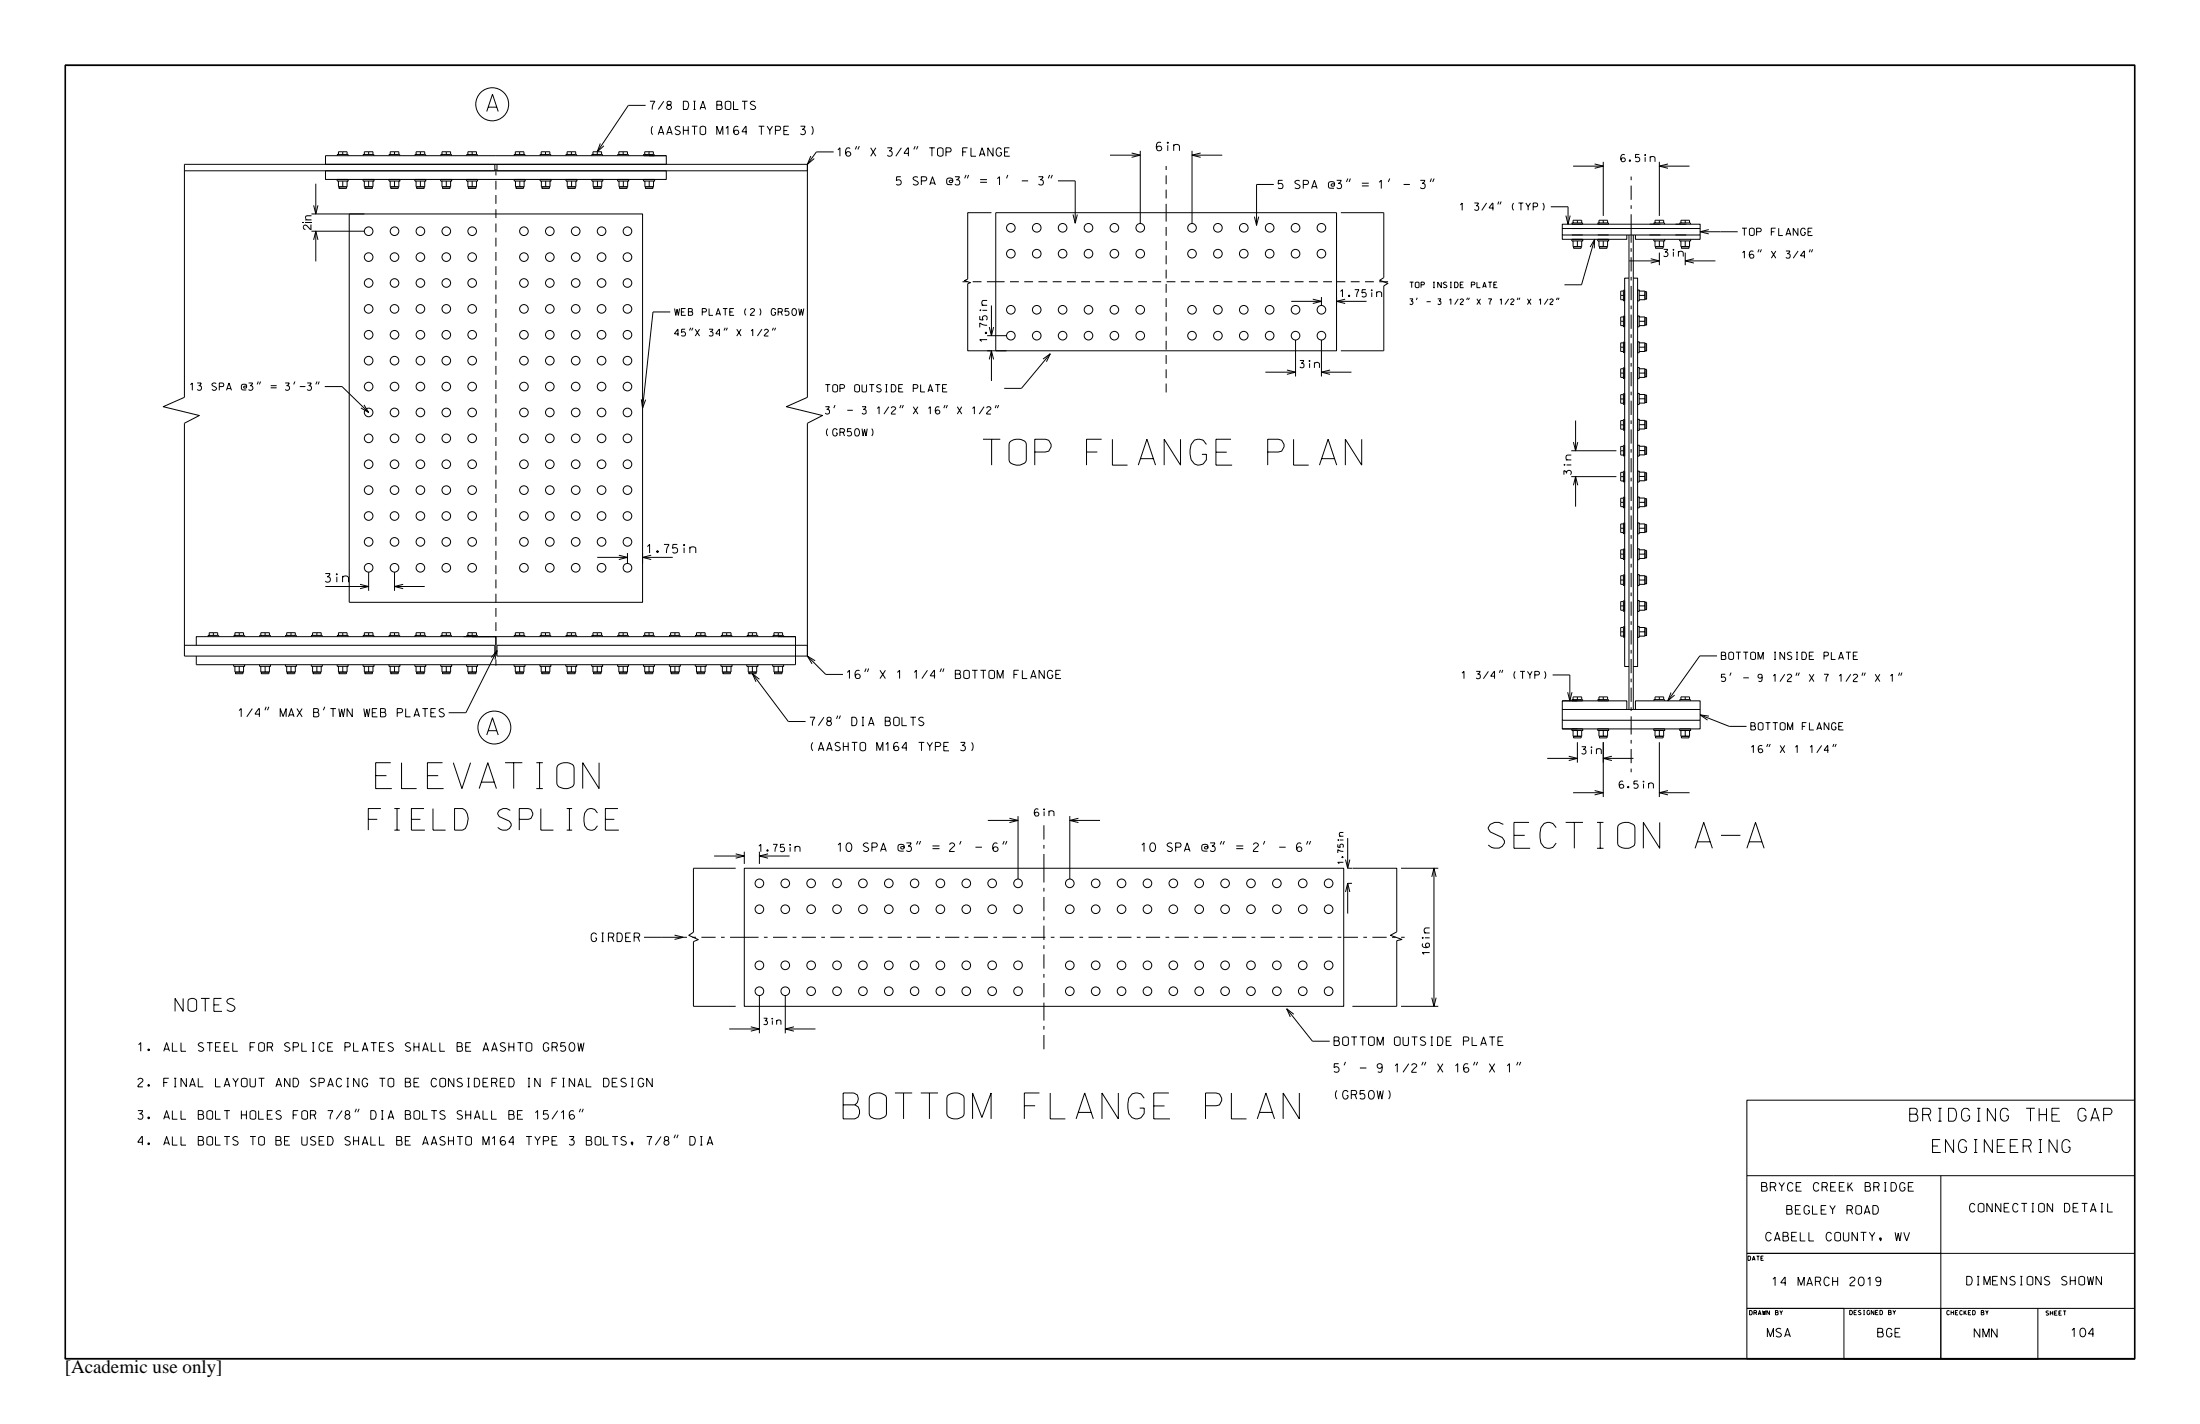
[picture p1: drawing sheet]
<svg xmlns="http://www.w3.org/2000/svg" width="432mm" height="279mm" viewBox="0 0 432 279" stroke-linecap="round" stroke-linejoin="round" font-family="sans-serif">
<path d="M12.8 266.3v.3h406.2v-253.8h-406.2v253.8" fill="none" stroke="#000" stroke-width=".25"/>
<g fill="none" stroke="#000" stroke-width=".2">
<path d="M12.8 12.7h406.2v254h-406.2zM36.2 33.5h122.3M62 36.1v5.9M63.9 30.6h66.9v1.6h-66.9zM63.9 33.5v1.7h66.9v-1.7M66.4 29.8h1.7v.5h-1.7zM66.4 30.3h-.2v.3M66.4 35.5h1.7M66.5 36.7h1.5v.3h-1.5zM67.3 35.5v1.2h.8v-1.2h.2v-.3h-2.1v.3h.2v1.2h.9M67.3 29.8v.5M68.1 30.3h.2v.3"/>
<path d="M71.5 29.8h1.7v.5h-1.7zM71.5 30.3h-.2v.3M71.5 35.5h1.7M71.6 36.7h1.5v.3h-1.5zM72.4 35.5v1.2h.8v-1.2h.2v-.3h-2.1v.3h.2v1.2h.9M72.4 29.8v.5M73.2 30.3h.2v.3M76.6 29.8h1.7v.5h-1.7zM76.6 30.3h-.2v.3M76.6 35.5h1.7M76.7 36.7h1.5v.3h-1.5zM77.4 35.5v1.2h.9v-1.2h.2v-.3h-2.2v.3h.3v1.2h.8"/>
<path d="M77.4 29.8v.5M78.3 30.3h.2v.3M81.7 29.8h1.7v.5h-1.7zM81.7 30.3h-.2v.3M81.7 35.5h1.7M81.8 36.7h1.5v.3h-1.5zM82.5 35.5v1.2h.9v-1.2h.2v-.3h-2.2v.3h.3v1.2h.8M82.5 29.8v.5M83.4 30.3h.1v.3M86.7 29.8h1.7v.5h-1.7zM86.7 30.3h-.2v.3M86.7 35.5h1.7"/>
<path d="M86.9 36.7h1.4v.3h-1.4zM87.6 35.5v1.2h.8v-1.2h.3v-.3h-2.2v.3h.2v1.2h.9M87.6 29.8v.5M88.4 30.3h.2v.3M91.8 29.8h1.7v.5h-1.7zM91.8 30.3h-.2v.3M91.8 35.5h1.7M91.9 36.7h1.5v.3h-1.5zM92.7 35.5v1.2h.8v-1.2h.2v-.3h-2.1v.3h.2v1.2h.9M92.7 29.8v.5M93.5 30.3h.2v.3M97.1 32.2v1.3"/>
<path d="M97.5 32.2v1.3M101.1 29.8h1.7v.5h-1.7zM101.1 30.3h-.2v.3M101.2 35.5h1.7M101.3 36.7h1.5v.3h-1.5zM102 29.8v.5M102 35.5v1.2h.9v-1.2h.2v-.3h-2.2v.3h.3v1.2h.8M102.8 30.3h.2v.3M106.2 29.8h1.7v.5h-1.7zM106.2 30.3h-.2v.3M106.3 35.5h1.7M106.4 36.7h1.4v.3h-1.4z"/>
<path d="M107.1 29.8v.5M107.1 35.5v1.2h.8v-1.2h.3v-.3h-2.2v.3h.3v1.2h.8M107.9 30.3h.2v.3M111.3 29.8h1.7v.5h-1.7zM111.3 30.3h-.2v.3M111.3 35.5h1.7M111.4 36.7h1.5v.3h-1.5zM112.1 29.8v.5M112.2 35.5v1.2h.8v-1.2h.2v-.3h-2.1v.3h.2v1.2h.9M113 30.3h.2v.3M116.4 29.8h1.7v.5h-1.7zM116.4 30.3h-.2v.3"/>
<path d="M116.4 35.5h1.7M116.5 36.7h1.5v.3h-1.5zM117.3 35.5v1.2h.8v-1.2h.2v-.3h-2.1v.3h.2v1.2h.9M117.8 28.2l-.6 1.6 1.3-1.2M118.1 30.3h.2v.3M121.5 29.8h1.7v.5h-1.7zM121.5 30.3h-.3v.3M121.5 35.5h1.7M121.6 36.7h1.5v.3h-1.5zM122.3 29.8v.5M122.3 35.5v1.2h.9v-1.2h.2v-.3h-2.2v.3h.3v1.2h.8M123.2 30.3h.1v.3"/>
<path d="M126.5 29.8h1.7v.5h-1.7zM126.5 30.3h-.2v.3M126.6 35.5h1.7M126.7 36.7h1.5v.3h-1.5zM126.7 20.7h-3.4l-6.1 9.1v.5M127.4 29.8v.5M127.4 35.5v1.2h.9v-1.2h.2v-.3h-2.2v.3h.3v1.2h.8M128.2 30.3h.2v.3M158.5 32.2h-122.3v45.8l-4.2 1.8 7.1 1.7-2.9 1.5v45.7h60.9v-2.1h-60.9M158.5 32.2v45.8l-4.2 1.8 7.1 1.7-2.9 1.5v45.7M159.1 30.6l-.6 1.6 1.3-1.1M163.6 29.8h-3.4l-1.7 2.4"/>
<path d="M168.1 28.7l-.2 .6M168.7 28.7l-.3 .6M179.6 28.7l-.2 .6M180.2 28.7l-.3 .6M189.6 34.3l-.3 .7M190.1 34.3l-.2 .7M197.8 34.3l-.2 .7M206 34.3l-.3 .7M206.6 34.3l-.3 .7M207.6 35.5h3.4v8.3M217.9 30.4h5.9M222.1 30l1.7 .4-1.7 .5"/>
<path d="M223.8 29.6v14.3M234 30.4h5.9M234 29.6v14.3M235.7 30l-1.7 .4 1.7 .5M250 36.2h-3.4v8M264.5 35l-.2 .7M265 35l-.2 .7M272.8 35l-.3 .7M281 35l-.3 .7M281.5 35l-.3 .7M294.2 39.5l-.2 .6M294.6 39.5l-.2 .6"/>
<path d="M308.8 32.6h5.9M313 32.2l1.7 .4-1.7 .4M314.7 31.7v10.7M325.7 32.6h5.9M325.7 31.7v10.7M327.4 32.2l-1.7 .4 1.7 .4M61.1 42h10.4M61.1 45.4h10.4M61.6 40.3l.4 1.7 .4-1.7M61.6 47.1l.4-1.7 .4 1.7M62 45.4v5.9M68.5 42h57.6v76.2h-57.6z"/>
<path d="M194.6 41.7h-4.7v13.1l-.6 .3 1.2 .4-.6 .2v13.1h4.7v6M194.6 59.9v6M195.4 41.7h66.9v27.1h-66.9zM210.6 42.1l.4 1.7 .5-1.7M246.2 42.5l.4 1.7 .5-1.7M253.4 59.1h6M257.7 58.7l1.7 .4-1.7 .4M259.4 58.3v1.6M262.3 58.3v1.6M262.3 59.1h5.9M263.2 41.7h8.4v12.8l-.8 .5 1.6 .6-.8 .5v12.7h-8.4M264 58.7l-1.7 .4 1.7 .4"/>
<path d="M278.2 58.4l-.2 .4M288 58.4l-.1 .4M288.4 58.4l-.2 .4M298 58.4l-.2 .4M298.3 58.4l-.2 .4M304.4 40.6h3.4v3.4M305.7 58.4l-.2 .4M306 58.4l-.2 .4M306.6 44.8v-.8h27.1v.8M306.6 46.1v.9h12.7v-.9M307.3 42.3l.5 1.7 .4-1.7M308.5 46.1h2.2"/>
<path d="M308.5 44.8h2.1M308.8 43.2h1.6v.5h-1.6zM308.8 43.7h-.3v.3h2.1v-.3h-.2M308.8 47.3h1.6M308.9 48.4h1.4v.3h-1.4zM309.6 47.3v1.1h.8v-1.1h.3v-.3h-2.2v.3h.3v1.1h.8M309.6 43.2v.5M312.1 48.5l.9-1.5-.1 1.7M313 47l-2.6 8.9h-3.3M313.6 46.1h2.1M313.6 44.8h2.1M313.8 43.2h1.7v.5h-1.7z"/>
<path d="M313.8 43.7h-.2v.3h2.1v-.3h-.2M313.8 47.3h1.7M313.9 48.4h1.5v.3h-1.5zM314.7 47.3v1.1h.8v-1.1h.2v-.3h-2.1v.3h.2v1.1h.9M314.7 43.2v.5M318.1 57.1h.5v1.7h-.5zM318.1 58h.5M318.6 57.1v-.2h.3v2.1h-.3v-.2M319.7 46.1h.9v93.1h-.9M319.7 54.6h-.8v76.2h.8M319.7 46.1h-13.1v-1.3h27.1v1.3h-13.1M319.7 46.1v93.1"/>
<path d="M319.8 51.2h5.9M320.6 54.6h.8v76.2h-.8M321 46.1v.9h12.7v-.9M321.7 58h1.2v-.9h-1.2v-.2h-.3v2.2h.3v-.3h1.2v-.8M321.7 57.1v1.7M322.9 57.2h.3v1.5h-.3zM323.7 46.1h2.2M323.8 44h2.1M324 50.8l1.7 .4-1.7 .4M324.6 47v.3h.2v1.1h.9M324.8 43.2h1.7v.5h-1.7zM324.8 43.7h-.2v.3"/>
<path d="M324.8 47.3h1.7M324.9 48.4h1.5v.3h-1.5zM325.7 43.2v.5M325.7 49.6v2.4M326.5 43.7h.2v.3M326.7 47v.3h-.2v1.1h-.8v-1.1M328.8 46.1h2.2M328.9 44h2M329.7 47v.3h.2v1.1h.9M329.9 43.2h1.7v.5h-1.7zM329.9 43.7h-.2v.3M329.9 47.3h1.7"/>
<path d="M330 48.4h1.5v.3h-1.5zM330.8 43.2v.5M330.8 49.6v2.4M330.8 51.2h5.9M331.6 43.7h.2v.3M331.8 47v.3h-.2v1.1h-.8v-1.1M332.5 50.8l-1.7 .4 1.7 .4M333.7 45.5h7.4M335.4 45l-1.7 .5 1.7 .4M345.3 48.9l-.3 .6M345.7 48.9l-.2 .6M355.3 48.9l-.2 .6"/>
<path d="M355.8 48.9l-.3 .6M50.7 74.9l-.2 .5M51.2 74.9l-.3 .5M57.9 74.9l-.3 .5M62.2 74.9l-.2 .5M62.7 74.9l-.3 .5M63.7 75.8h3.4l5.3 5.1M71.4 79.4l1 1.5-1.6-.9M125.9 78.4l.2 1.7 .6-1.7M131.6 61.2h-3.4l-2.1 18.9M135.6 64.3l-.3 .5M136 64.3l-.3 .5"/>
<path d="M142.3 64.3l-.2 .5M142.8 64.3l-.3 .5M151.8 64.3l-.2 .5M152.2 64.3l-.2 .5M163.9 79.5l-.2 .6M176.8 79.5l-.2 .6M177.3 79.5l-.2 .6M185.5 79.5l-.3 .6M185.9 79.5l-.2 .6M193.7 68.8h3.9M193.7 65.9h3.9M194.2 64.2l.4 1.7 .4-1.7"/>
<path d="M194.2 70.5l.4-1.7 .4 1.7M195.5 79.5l-.2 .6M196 79.5l-.2 .6M204.7 70.4l1.4-1-.7 1.6M206.1 69.4l-5.6 6.8h-3.4M248.4 73h5.9M252.6 72.6l1.7 .4-1.7 .4M254.3 66.7v7.2M259.4 66.7v7.2M259.4 73h5.9M261.1 72.6l-1.7 .4 1.7 .4M318.1 77.4h.5v1.7h-.5z"/>
<path d="M318.1 72.4h.5v1.6h-.5zM318.1 67.3h.5v1.7h-.5zM318.1 62.2h.5v1.7h-.5zM318.1 78.3h.5M318.1 73.2h.5M318.1 68.1h.5M318.1 63h.5M318.6 77.4v-.2h.3v2.1h-.3v-.2M318.6 72.4v-.3h.3v2.2h-.3v-.3M318.6 67.3v-.2h.3v2.1h-.3v-.2M318.6 62.2v-.2h.3v2.1h-.3v-.2M321.7 78.2h1.2v-.8h-1.2v-.2h-.3v2.2h.3v-.3h1.2v-.9"/>
<path d="M321.7 73.2h1.2v-.8h-1.2v-.3h-.3v2.2h.3v-.3h1.2v-.8M321.7 68.1h1.2v-.8h-1.2v-.2h-.3v2.1h.3v-.2h1.2v-.9M321.7 63h1.2v-.8h-1.2v-.2h-.3v2.1h.3v-.2h1.2v-.9M321.7 62.2v1.7M321.7 67.3v1.7M321.7 72.4v1.6M321.7 77.4v1.7M322.9 77.5h.3v1.5h-.3zM322.9 72.5h.3v1.4h-.3zM322.9 67.4h.3v1.5h-.3zM322.9 62.3h.3v1.5h-.3zM308.4 93.5h8.9"/>
<path d="M308.4 88.4h8.9M308.8 86.7l.4 1.7 .5-1.7M308.8 95.2l.4-1.7 .5 1.7M309.2 82.5v5.9M309.2 93.5v5.9M318.1 97.8h.5v1.6h-.5zM318.1 92.7h.5v1.7h-.5zM318.1 87.6h.5v1.7h-.5zM318.1 82.5h.5v1.7h-.5zM318.1 98.6h.5M318.1 93.5h.5M318.1 88.4h.5"/>
<path d="M318.1 83.4h.5M318.6 97.8v-.3h.3v2.1h-.3v-.2M318.6 92.7v-.2h.3v2h-.3v-.1M318.6 87.6v-.2h.3v2.1h-.3v-.2M318.6 82.5v-.2h.3v2.1h-.3v-.2M321.7 98.6h1.2v-.9h-1.2v-.2h-.3v2.2h.3v-.3h1.2v-.8M321.7 93.5h1.2v-.9h-1.2v-.2h-.3v2.2h.3v-.3h1.2v-.8M321.7 88.4h1.2v-.8h-1.2v-.3h-.3v2.2h.3v-.2h1.2v-.9M321.7 83.3h1.2v-.8h-1.2v-.2h-.3v2.2h.3v-.3h1.2v-.9M321.7 82.5v1.7M321.7 87.6v1.7M321.7 92.6v1.7"/>
<path d="M321.7 97.7v1.7M322.9 97.8h.3v1.5h-.3zM322.9 92.7h.3v1.5h-.3zM322.9 87.7h.3v1.4h-.3zM322.9 82.6h.3v1.5h-.3zM63.9 115.1h8.5M70.7 114.7l1.7 .4-1.7 .4M72.4 112.3v3.6M77.4 112.3v3.6M77.4 115.1h6M79.1 114.7l-1.7 .4 1.7 .4M117.2 109.4h6"/>
<path d="M121.5 108.9l1.7 .5-1.7 .4M123.2 108.5v2.1M126.1 109.4h5.9M126.1 108.5v2.1M127.8 108.9l-1.7 .5 1.7 .4M318.1 118h.5v1.7h-.5zM318.1 113h.5v1.7h-.5zM318.1 107.9h.5v1.7h-.5zM318.1 102.8h.5v1.7h-.5zM318.1 118.9h.5M318.1 113.8h.5M318.1 108.7h.5"/>
<path d="M318.1 103.6h.5M318.6 118v-.1h.3v2h-.3v-.2M318.6 113v-.2h.3v2.1h-.3v-.2M318.6 107.9v-.2h.3v2.1h-.3v-.2M318.6 102.8v-.2h.3v2.1h-.3v-.2M321.7 118.9h1.2v-.9h-1.2v-.2h-.3v2.2h.3v-.3h1.2v-.8M321.7 113.8h1.2v-.8h-1.2v-.3h-.3v2.2h.3v-.2h1.2v-.9M321.7 108.7h1.2v-.8h-1.2v-.2h-.3v2.1h.3v-.2h1.2v-.9M321.7 103.6h1.2v-.8h-1.2v-.2h-.3v2.1h.3v-.2h1.2v-.9M321.7 102.8v1.7M321.7 107.9v1.7M321.7 113v1.7"/>
<path d="M321.7 118v1.7M322.9 118.1h.3v1.5h-.3zM322.9 113.1h.3v1.4h-.3zM322.9 108h.3v1.5h-.3zM322.9 102.9h.3v1.5h-.3zM38.5 126.6v-1.7h58.8v1.7M41.1 124.1h1.6v.6h-1.6zM41.1 124.7h-.2v.2M41.9 124.1v.6M42.7 124.7h.2v.2M45.9 130.4v.3h.2v1.2h.9M46.1 124.1h1.7v.6h-1.7z"/>
<path d="M46.1 124.7h-.2v.2M46.1 130.7h1.7M46.2 131.9h1.5v.3h-1.5zM47 124.1v.6M47.8 124.7h.2v.2M48 130.4v.3h-.2v1.2h-.8v-1.2M50.9 130.4v.3h.3v1.2h.8M51.2 124.1h1.7v.6h-1.7zM51.2 124.7h-.2v.2M51.2 130.7h1.7M51.3 131.9h1.5v.3h-1.5zM52 124.1v.6"/>
<path d="M52.2 138.7l-.2 .6M52.8 138.7l-.3 .6M52.9 124.7h.2v.2M53.1 130.4v.3h-.2v1.2h-.9v-1.2M56 130.4v.3h.3v1.2h.8M56.3 124.1h1.7v.6h-1.7zM56.3 124.7h-.2v.2M56.3 130.7h1.7M56.4 131.9h1.5v.3h-1.5zM57.1 124.1v.6M58 124.7h.2v.2M58.2 130.4v.3h-.2v1.2h-.9v-1.2"/>
<path d="M61.1 130.4v.3h.2v1.2h.9M61.3 124.1h1.7v.6h-1.7zM61.3 124.7h-.2v.2M61.3 130.7h1.7M61.5 131.9h1.4v.3h-1.4zM62.2 124.1v.6M63 124.7h.3v.2M63.3 130.4v.3h-.3v1.2h-.8v-1.2M63.7 138.7l-.2 .6M66.2 130.4v.3h.2v1.2h.9M66.4 124.1h1.7v.6h-1.7zM66.4 124.7h-.2v.2"/>
<path d="M66.4 130.7h1.7M66.5 131.9h1.5v.3h-1.5zM67.3 124.1v.6M68.1 124.7h.2v.2M68.3 130.4v.3h-.2v1.2h-.8v-1.2M71.3 130.4v.3h.2v1.2h.9M71.5 124.1h1.7v.6h-1.7zM71.5 124.7h-.2v.2M71.5 130.7h1.7M71.6 131.9h1.5v.3h-1.5zM72.4 124.1v.6M73.2 124.7h.2v.2"/>
<path d="M73.4 130.4v.3h-.2v1.2h-.8v-1.2M76.3 130.4v.3h.3v1.2h.8M76.6 124.1h1.7v.6h-1.7zM76.6 124.7h-.2v.2M76.6 130.7h1.7M76.7 131.9h1.5v.3h-1.5zM77.4 124.1v.6M78.3 124.7h.2v.2M78.5 130.4v.3h-.2v1.2h-.9v-1.2M81.4 130.4v.3h.3v1.2h.8M81.7 124.1h1.7v.6h-1.7zM81.7 124.7h-.2v.2"/>
<path d="M81.7 130.7h1.7M81.8 131.9h1.5v.3h-1.5zM82.5 124.1v.6M83.4 124.7h.1v.2M83.6 130.4v.3h-.2v1.2h-.9v-1.2M86.5 130.4v.3h.2v1.2h.9M86.7 124.1h1.7v.6h-1.7zM86.7 124.7h-.2v.2M86.7 130.7h1.7M86.9 131.9h1.4v.3h-1.4zM87.6 124.1v.6M88.4 124.7h.2v.2"/>
<path d="M88.7 130.4v.3h-.3v1.2h-.8v-1.2M91 124.9h65.1v5.5h-117.6v-1.7M91.6 130.4v.3h.2v1.2h.9M91.8 124.1h1.7v.6h-1.7zM91.8 124.7h-.2v.2M91.8 130.7h1.7M91.9 131.9h1.5v.3h-1.5zM92.7 124.1v.6M93.5 124.7h.2v.2M93.7 130.4v.3h-.2v1.2h-.8v-1.2M96.4 129l1.1-1.3-.3 1.7M97.5 127.7l-6.1 12.1h-3.3"/>
<path d="M100.9 130.4v.3h.2v1.2h.9M101.1 124.1h1.7v.6h-1.7zM101.1 124.7h-.2v.2M101.1 130.7h1.7M101.2 131.9h1.5v.3h-1.5zM102 124.1v.6M102.8 124.7h.2v.2M103 130.4v.3h-.2v1.2h-.8v-1.2M106 130.4v.3h.2v1.2h.9M106.2 124.1h1.7v.6h-1.7zM106.2 124.7h-.2v.2M106.2 130.7h1.7"/>
<path d="M106.3 131.9h1.5v.3h-1.5zM107.1 124.1v.6M107.9 124.7h.2v.2M108.1 130.4v.3h-.2v1.2h-.8v-1.2M111.1 130.4v.3h.2v1.2h.8M111.3 124.1h1.7v.6h-1.7zM111.3 124.7h-.2v.2M111.3 130.7h1.7M111.4 131.9h1.5v.3h-1.5zM112.1 124.1v.6M113 124.7h.2v.2M113.2 130.4v.3h-.2v1.2h-.9v-1.2"/>
<path d="M116.1 130.4v.3h.3v1.2h.8M116.4 124.1h1.7v.6h-1.7zM116.4 124.7h-.2v.2M116.4 130.7h1.7M116.5 131.9h1.5v.3h-1.5zM117.2 124.1v.6M118.1 124.7h.2v.2M118.3 130.4v.3h-.2v1.2h-.9v-1.2M121.2 130.4v.3h.3v1.2h.8M121.5 124.1h1.7v.6h-1.7zM121.5 124.7h-.3v.2M121.5 130.7h1.7"/>
<path d="M121.6 131.9h1.4v.3h-1.4zM122.3 124.1v.6M123.2 124.7h.1v.2M123.4 130.4v.3h-.2v1.2h-.9v-1.2M126.3 130.4v.3h.2v1.2h.9M126.5 124.1h1.7v.6h-1.7zM126.5 124.7h-.2v.2M126.5 130.7h1.7M126.6 131.9h1.5v.3h-1.5zM127.4 124.1v.6M128.2 124.7h.2v.2M128.4 130.4v.3h-.2v1.2h-.8v-1.2"/>
<path d="M131.4 130.4v.3h.2v1.2h.9M131.6 124.1h1.7v.6h-1.7zM131.6 124.7h-.2v.2M131.6 130.7h1.7M131.7 131.9h1.5v.3h-1.5zM132.5 124.1v.6M133.3 124.7h.2v.2M133.5 130.4v.3h-.2v1.2h-.8v-1.2M136.5 130.4v.3h.2v1.2h.8M136.7 124.1h1.7v.6h-1.7zM136.7 124.7h-.2v.2M136.7 130.7h1.7"/>
<path d="M136.8 131.9h1.5v.3h-1.5zM137.5 124.1v.6M138.4 124.7h.2v.2M138.6 130.4v.3h-.2v1.2h-.9v-1.2M141.5 130.4v.3h.3v1.2h.8M141.8 124.1h1.7v.6h-1.7zM141.8 124.7h-.2v.2M141.8 130.7h1.7M141.9 131.9h1.5v.3h-1.5zM142.6 124.1v.6M143.5 124.7h.2v.2M143.7 130.4v.3h-.2v1.2h-.9v-1.2"/>
<path d="M146.6 130.4v.3h.3v1.2h.8M146.9 124.1h1.6v.6h-1.6zM146.9 124.7h-.3v.2M146.9 130.7h1.6M147 131.9h1.4v.3h-1.4zM147.7 124.1v.6M147.7 132.2l7 9.4h3.4M148.5 124.7h.2v.2M148.8 130.4v.3h-.3v1.2h-.8v-1.2M149 133.3l-1.3-1.1 .7 1.6M151.7 130.4v.3h.2v1.2h.9M151.9 124.1h1.7v.6h-1.7z"/>
<path d="M151.9 124.7h-.2v.2M151.9 130.7h1.7M152 131.9h1.5v.3h-1.5zM152.8 124.1v.6M152.8 124.9h3.3M153.6 124.7h.2v.2M153.8 130.4v.3h-.2v1.2h-.8v-1.2M158.5 126.6h-61v2.1h61M158.5 128.7l3.6 3.6h3.4M160 129.6l-1.5-.9 .9 1.5M170 131.2l-.3 .6M170.5 131.2l-.2 .6"/>
<path d="M184.8 131.2l-.3 .6M185.3 131.2l-.3 .6M294.5 131.4l-.2 .6M295 131.4l-.3 .6M304.7 132.4h3.4v5.1M306.6 139.2v-1.7h12.7v1.7M307.7 135.8l.4 1.7 .4-1.7M308.8 136.7h1.6v.6h-1.6zM308.8 137.3h-.3v.2M309.6 136.7v.6M310.4 137.3h.2v.2h-4M313.8 136.7h1.7v.6h-1.7z"/>
<path d="M313.8 137.3h-.2v.2h2.1v-.2h-.2M314.7 136.7v.6M318.1 123.1h.5v1.7h-.5zM318.1 124h.5M318.6 123.1v-.2h.3v2.1h-.3v-.2M319.7 139.2h-13.1v2.1h27.1v-2.1h-13.1M321 139.2v-1.7h12.7v1.7M321.7 124h1.2v-.9h-1.2v-.2h-.3v2.2h.3v-.3h1.2v-.8M321.7 123.1v1.7M322.9 123.2h.3v1.5h-.3zM324.8 136.7h1.7v.6h-1.7zM324.8 137.3h-.2v.2"/>
<path d="M325.7 136.7v.6M326.5 137.3h.2v.2M328 135.9l-.7 1.6 1.4-1.1M329.9 136.7h1.7v.6h-1.7zM329.9 137.3h-.2v.2M330.8 136.7v.6M331.6 137.3h.2v.2M337 128.7h-3.4l-6.3 8.8M339.8 132l-.3 .6M352.7 132l-.2 .6M353.2 132l-.3 .6M365.7 132l-.3 .6"/>
<path d="M366.1 132l-.2 .6M372.9 132l-.3 .6M373.3 132l-.2 .6M164.4 140.4l-.2 .6M165 140.4l-.3 .6M303.7 148.8h5.9M306.6 141.3v1.7h27.1v-1.7M306.6 143h4.1v.3h-.3v1.2h-.8v-1.2M307.9 148.4l1.7 .4-1.7 .4M308.5 143v.3h.3v1.2h.8M308.8 143.3h1.6M308.8 155.5h5.9"/>
<path d="M308.9 144.5h1.4v.3h-1.4zM309.6 145.6v4M313 155.1l1.7 .4-1.7 .5M313.8 143.3h1.7M313.9 144.5h1.5v.3h-1.5zM314.7 148.8h5.9M314.7 143.3v1.2h.8v-1.2h.2v-.3h-2.1v.3h.2v1.2h.9M314.7 145.6v10.8M316.4 148.4l-1.7 .4 1.7 .4M324.8 143.3h1.7M324.9 144.5h1.5v.3h-1.5zM325.7 155.5h5.9"/>
<path d="M325.7 143.3v1.2h.8v-1.2h.2v-.3h-2.1v.3h.2v1.2h.9M325.7 145.6v10.8M327.4 155.1l-1.7 .4 1.7 .5M329.9 143.3h1.7M330 144.5h1.5v.3h-1.5zM330.8 143.3v1.2h.8v-1.2h.2v-.3h-2.1v.3h.2v1.2h.9M333.7 140.3l5.7 2.2h3.4M335.4 140.5l-1.7-.2 1.4 1M347 146l-.3 .5M347.5 146l-.3 .5M359.9 146l-.2 .5M360.4 146l-.2 .5"/>
<path d="M140.2 168h5.9M144.4 170.4h-8.3v12.5l-.9 .6 1.9 .9-1 .3v12.7h8.3M144.4 167.5l1.7 .5-1.7 .4M146.1 170.4h117.6v27h-117.6zM146.1 167.1v2.4M149 168h6M149 167.1v2.4M150.7 167.5l-1.7 .5 1.7 .4M180.2 165l-.3 .7M180.7 165l-.3 .7M188.6 165l-.3 .7M193.9 161h5.9"/>
<path d="M197.1 165l-.3 .7M197.6 165l-.3 .7M198.1 160.5l1.7 .5-1.7 .4M199.8 160.1v12.4M210 161h5.9M210 160.1v12.4M211.7 160.5l-1.7 .5 1.7 .4M239.8 165l-.3 .7M240.3 165l-.3 .7M248.2 165l-.2 .7M256.7 165l-.3 .7M257.2 165l-.2 .7"/>
<path d="M264.1 175l.4-1.7 .4 1.7M264.1 168.7l.4 1.7 .4-1.7M264.5 164.4v6M264.5 173.3v5.9M264.6 170.4h.8M264.6 173.3h.8M265.4 170.4h8.7v12.4l-1.2 .7 2.3 .8-1.1 .3v12.8h-8.7M275 170.4h7.3M281 172l.4-1.6 .5 1.6M281.4 170.4v27M126.4 183.9h7.7M132.4 183.5l1.7 .4-1.7 .4"/>
<path d="M149 195.3v7.4M154.1 195.3v7.4M252.6 197.9l5 6.4h3.4M253.9 199l-1.3-1.1 .7 1.6M275 197.4h7.3M281 195.8l.4 1.6 .5-1.6M70 217.6l-.3 .6M70.5 217.6l-.3 .6M113.9 217.6l-.2 .6M114.5 217.6l-.3 .6M143.1 201.9h5.9M147.4 201.5l1.6 .4-1.6 .4"/>
<path d="M154.1 201.9h6M155.8 201.5l-1.7 .4 1.7 .4M264.1 208.4l-.3 .6M279.3 208.4l-.3 .6M279.9 208.4l-.3 .6M289.5 208.4l-.3 .6M290 208.4l-.3 .6M298 208.4l-.3 .6M298.5 208.4l-.3 .6M419 215.9h-76.1v50.8h76.1M132.6 222.6l-.3 .7M133.1 222.6l-.3 .7"/>
<path d="M342.9 230.7h76.1M380.9 230.7v15.2h-38h76.1M380.9 245.9v20.8h19.1v-10M419 256.7h-76.1h19v10h19v-10"/>
<circle cx="96.6" cy="20.5" r="3.2"/>
<circle cx="72.4" cy="45.4" r=".84"/>
<circle cx="72.4" cy="55.5" r=".84"/>
<circle cx="72.4" cy="50.4" r=".84"/>
<circle cx="77.4" cy="50.4" r=".84"/>
<circle cx="77.4" cy="45.4" r=".84"/>
<circle cx="77.4" cy="55.5" r=".84"/>
<circle cx="82.5" cy="50.4" r=".84"/>
<circle cx="82.5" cy="55.5" r=".84"/>
<circle cx="82.5" cy="45.4" r=".84"/>
<circle cx="87.6" cy="55.5" r=".84"/>
<circle cx="87.6" cy="50.4" r=".84"/>
<circle cx="87.6" cy="45.4" r=".84"/>
<circle cx="92.7" cy="55.5" r=".84"/>
<circle cx="92.7" cy="45.4" r=".84"/>
<circle cx="92.7" cy="50.4" r=".84"/>
<circle cx="102.8" cy="55.5" r=".84"/>
<circle cx="102.8" cy="45.4" r=".84"/>
<circle cx="102.8" cy="50.4" r=".84"/>
<circle cx="107.9" cy="50.4" r=".84"/>
<circle cx="107.9" cy="45.4" r=".84"/>
<circle cx="107.9" cy="55.5" r=".84"/>
<circle cx="113" cy="50.4" r=".84"/>
<circle cx="113" cy="55.5" r=".84"/>
<circle cx="113" cy="45.4" r=".84"/>
<circle cx="118.1" cy="45.4" r=".84"/>
<circle cx="118.1" cy="55.5" r=".84"/>
<circle cx="118.1" cy="50.4" r=".84"/>
<circle cx="123.2" cy="55.5" r=".85"/>
<circle cx="123.2" cy="50.4" r=".85"/>
<circle cx="123.2" cy="45.4" r=".85"/>
<circle cx="198.4" cy="49.8" r=".85"/>
<circle cx="198.4" cy="44.7" r=".85"/>
<circle cx="203.5" cy="44.7" r=".85"/>
<circle cx="203.5" cy="49.8" r=".85"/>
<circle cx="208.6" cy="49.8" r=".85"/>
<circle cx="208.6" cy="44.7" r=".85"/>
<circle cx="213.6" cy="44.7" r=".85"/>
<circle cx="213.6" cy="49.8" r=".85"/>
<circle cx="218.7" cy="49.8" r=".85"/>
<circle cx="218.7" cy="44.7" r=".85"/>
<circle cx="223.8" cy="44.7" r=".85"/>
<circle cx="223.8" cy="49.8" r=".85"/>
<circle cx="234" cy="49.8" r=".85"/>
<circle cx="234" cy="44.7" r=".85"/>
<circle cx="239" cy="49.8" r=".85"/>
<circle cx="239" cy="44.7" r=".85"/>
<circle cx="244.1" cy="49.8" r=".85"/>
<circle cx="244.1" cy="44.7" r=".85"/>
<circle cx="249.2" cy="49.8" r=".85"/>
<circle cx="249.2" cy="44.7" r=".85"/>
<circle cx="254.3" cy="49.8" r=".85"/>
<circle cx="254.3" cy="44.7" r=".85"/>
<circle cx="259.4" cy="44.7" r=".85"/>
<circle cx="259.4" cy="49.8" r=".85"/>
<circle cx="72.4" cy="75.8" r=".84"/>
<circle cx="72.4" cy="70.8" r=".84"/>
<circle cx="72.4" cy="65.7" r=".84"/>
<circle cx="72.4" cy="60.6" r=".84"/>
<circle cx="77.4" cy="65.7" r=".84"/>
<circle cx="77.4" cy="75.8" r=".84"/>
<circle cx="77.4" cy="60.6" r=".84"/>
<circle cx="77.4" cy="70.8" r=".84"/>
<circle cx="82.5" cy="75.8" r=".84"/>
<circle cx="82.5" cy="70.8" r=".84"/>
<circle cx="82.5" cy="65.7" r=".84"/>
<circle cx="82.5" cy="60.6" r=".84"/>
<circle cx="87.6" cy="65.7" r=".84"/>
<circle cx="87.6" cy="75.8" r=".84"/>
<circle cx="87.6" cy="70.8" r=".84"/>
<circle cx="87.6" cy="60.6" r=".84"/>
<circle cx="92.7" cy="65.7" r=".84"/>
<circle cx="92.7" cy="75.8" r=".84"/>
<circle cx="92.7" cy="70.8" r=".84"/>
<circle cx="92.7" cy="60.6" r=".84"/>
<circle cx="102.8" cy="75.8" r=".84"/>
<circle cx="102.8" cy="65.7" r=".84"/>
<circle cx="102.8" cy="70.8" r=".84"/>
<circle cx="102.8" cy="60.6" r=".84"/>
<circle cx="107.9" cy="75.8" r=".84"/>
<circle cx="107.9" cy="70.8" r=".84"/>
<circle cx="107.9" cy="65.7" r=".84"/>
<circle cx="107.9" cy="60.6" r=".84"/>
<circle cx="113" cy="75.8" r=".84"/>
<circle cx="113" cy="65.7" r=".84"/>
<circle cx="113" cy="60.6" r=".84"/>
<circle cx="113" cy="70.8" r=".84"/>
<circle cx="118.1" cy="60.6" r=".84"/>
<circle cx="118.1" cy="70.8" r=".84"/>
<circle cx="118.1" cy="75.8" r=".84"/>
<circle cx="118.1" cy="65.7" r=".84"/>
<circle cx="123.2" cy="70.8" r=".85"/>
<circle cx="123.2" cy="60.6" r=".85"/>
<circle cx="123.2" cy="65.7" r=".85"/>
<circle cx="123.2" cy="75.8" r=".85"/>
<circle cx="198.4" cy="65.9" r=".84"/>
<circle cx="198.4" cy="60.8" r=".84"/>
<circle cx="203.5" cy="65.9" r=".84"/>
<circle cx="203.5" cy="60.8" r=".84"/>
<circle cx="208.6" cy="65.9" r=".84"/>
<circle cx="208.6" cy="60.8" r=".84"/>
<circle cx="213.6" cy="65.9" r=".84"/>
<circle cx="213.6" cy="60.8" r=".84"/>
<circle cx="218.7" cy="65.9" r=".84"/>
<circle cx="218.7" cy="60.8" r=".84"/>
<circle cx="223.8" cy="65.9" r=".84"/>
<circle cx="223.8" cy="60.8" r=".84"/>
<circle cx="234" cy="65.9" r=".84"/>
<circle cx="234" cy="60.8" r=".84"/>
<circle cx="239" cy="65.9" r=".85"/>
<circle cx="239" cy="60.8" r=".85"/>
<circle cx="244.1" cy="65.9" r=".85"/>
<circle cx="244.1" cy="60.8" r=".85"/>
<circle cx="249.2" cy="65.9" r=".85"/>
<circle cx="249.2" cy="60.8" r=".85"/>
<circle cx="254.3" cy="65.9" r=".85"/>
<circle cx="254.3" cy="60.8" r=".85"/>
<circle cx="259.4" cy="60.8" r=".85"/>
<circle cx="259.4" cy="65.9" r=".85"/>
<circle cx="72.4" cy="96.2" r=".85"/>
<circle cx="72.4" cy="86" r=".84"/>
<circle cx="72.4" cy="80.9" r=".84"/>
<circle cx="72.4" cy="91.1" r=".84"/>
<circle cx="77.4" cy="96.2" r=".85"/>
<circle cx="77.4" cy="91.1" r=".84"/>
<circle cx="77.4" cy="86" r=".84"/>
<circle cx="77.4" cy="80.9" r=".84"/>
<circle cx="82.5" cy="96.2" r=".85"/>
<circle cx="82.5" cy="91.1" r=".84"/>
<circle cx="82.5" cy="86" r=".84"/>
<circle cx="82.5" cy="80.9" r=".84"/>
<circle cx="87.6" cy="96.2" r=".85"/>
<circle cx="87.6" cy="86" r=".84"/>
<circle cx="87.6" cy="91.1" r=".84"/>
<circle cx="87.6" cy="80.9" r=".84"/>
<circle cx="92.7" cy="96.2" r=".85"/>
<circle cx="92.7" cy="86" r=".84"/>
<circle cx="92.7" cy="91.1" r=".84"/>
<circle cx="92.7" cy="80.9" r=".84"/>
<circle cx="102.8" cy="96.2" r=".85"/>
<circle cx="102.8" cy="80.9" r=".84"/>
<circle cx="102.8" cy="91.1" r=".84"/>
<circle cx="102.8" cy="86" r=".84"/>
<circle cx="107.9" cy="96.2" r=".85"/>
<circle cx="107.9" cy="86" r=".84"/>
<circle cx="107.9" cy="91.1" r=".84"/>
<circle cx="107.9" cy="80.9" r=".84"/>
<circle cx="113" cy="96.2" r=".85"/>
<circle cx="113" cy="86" r=".84"/>
<circle cx="113" cy="91.1" r=".84"/>
<circle cx="113" cy="80.9" r=".84"/>
<circle cx="118.1" cy="96.2" r=".85"/>
<circle cx="118.1" cy="86" r=".84"/>
<circle cx="118.1" cy="80.9" r=".84"/>
<circle cx="118.1" cy="91.1" r=".84"/>
<circle cx="123.2" cy="96.2" r=".85"/>
<circle cx="123.2" cy="86" r=".85"/>
<circle cx="123.2" cy="91.1" r=".85"/>
<circle cx="123.2" cy="80.9" r=".85"/>
<circle cx="72.4" cy="101.2" r=".85"/>
<circle cx="72.4" cy="111.4" r=".85"/>
<circle cx="72.4" cy="106.3" r=".85"/>
<circle cx="77.4" cy="101.2" r=".85"/>
<circle cx="77.4" cy="111.4" r=".85"/>
<circle cx="77.4" cy="106.3" r=".85"/>
<circle cx="82.5" cy="101.2" r=".85"/>
<circle cx="82.5" cy="111.4" r=".85"/>
<circle cx="82.5" cy="106.3" r=".85"/>
<circle cx="87.6" cy="111.4" r=".85"/>
<circle cx="87.6" cy="106.3" r=".85"/>
<circle cx="87.6" cy="101.2" r=".85"/>
<circle cx="92.7" cy="111.4" r=".85"/>
<circle cx="92.7" cy="101.2" r=".85"/>
<circle cx="92.7" cy="106.3" r=".85"/>
<circle cx="102.8" cy="101.2" r=".85"/>
<circle cx="102.8" cy="111.4" r=".85"/>
<circle cx="102.8" cy="106.3" r=".85"/>
<circle cx="107.9" cy="111.4" r=".85"/>
<circle cx="107.9" cy="101.2" r=".85"/>
<circle cx="107.9" cy="106.3" r=".85"/>
<circle cx="113" cy="111.4" r=".85"/>
<circle cx="113" cy="101.2" r=".85"/>
<circle cx="113" cy="106.3" r=".85"/>
<circle cx="118.1" cy="111.4" r=".85"/>
<circle cx="118.1" cy="101.2" r=".85"/>
<circle cx="118.1" cy="106.3" r=".85"/>
<circle cx="123.2" cy="111.4" r=".85"/>
<circle cx="123.2" cy="101.2" r=".85"/>
<circle cx="123.2" cy="106.3" r=".85"/>
<circle cx="97" cy="142.7" r="3.2"/>
<circle cx="149.1" cy="173.3" r=".84"/>
<circle cx="149.1" cy="178.4" r=".84"/>
<circle cx="154.1" cy="173.3" r=".85"/>
<circle cx="154.1" cy="178.4" r=".85"/>
<circle cx="159.2" cy="178.4" r=".85"/>
<circle cx="159.2" cy="173.3" r=".85"/>
<circle cx="164.3" cy="173.3" r=".85"/>
<circle cx="164.3" cy="178.4" r=".85"/>
<circle cx="169.4" cy="173.3" r=".85"/>
<circle cx="169.4" cy="178.4" r=".85"/>
<circle cx="174.4" cy="178.4" r=".85"/>
<circle cx="174.4" cy="173.3" r=".85"/>
<circle cx="179.5" cy="173.3" r=".84"/>
<circle cx="179.5" cy="178.4" r=".84"/>
<circle cx="184.6" cy="173.3" r=".84"/>
<circle cx="184.6" cy="178.4" r=".84"/>
<circle cx="189.7" cy="173.3" r=".84"/>
<circle cx="189.7" cy="178.4" r=".84"/>
<circle cx="194.7" cy="178.4" r=".84"/>
<circle cx="194.7" cy="173.3" r=".84"/>
<circle cx="199.8" cy="178.4" r=".84"/>
<circle cx="199.8" cy="173.3" r=".84"/>
<circle cx="210" cy="173.3" r=".84"/>
<circle cx="210" cy="178.4" r=".84"/>
<circle cx="215.1" cy="178.4" r=".84"/>
<circle cx="215.1" cy="173.3" r=".84"/>
<circle cx="220.1" cy="178.4" r=".84"/>
<circle cx="220.1" cy="173.3" r=".84"/>
<circle cx="225.2" cy="178.4" r=".84"/>
<circle cx="225.2" cy="173.3" r=".84"/>
<circle cx="230.3" cy="173.3" r=".84"/>
<circle cx="230.3" cy="178.4" r=".84"/>
<circle cx="235.4" cy="173.3" r=".84"/>
<circle cx="235.4" cy="178.4" r=".84"/>
<circle cx="240.5" cy="173.3" r=".84"/>
<circle cx="240.5" cy="178.4" r=".84"/>
<circle cx="245.5" cy="178.4" r=".84"/>
<circle cx="245.5" cy="173.3" r=".84"/>
<circle cx="250.6" cy="173.3" r=".84"/>
<circle cx="250.6" cy="178.4" r=".84"/>
<circle cx="255.7" cy="173.3" r=".84"/>
<circle cx="255.7" cy="178.4" r=".84"/>
<circle cx="260.8" cy="173.3" r=".85"/>
<circle cx="260.8" cy="178.4" r=".85"/>
<circle cx="149" cy="189.4" r=".85"/>
<circle cx="149" cy="194.5" r=".85"/>
<circle cx="154.1" cy="189.4" r=".85"/>
<circle cx="154.1" cy="194.5" r=".85"/>
<circle cx="159.2" cy="189.4" r=".85"/>
<circle cx="159.2" cy="194.5" r=".85"/>
<circle cx="164.3" cy="189.4" r=".85"/>
<circle cx="164.3" cy="194.5" r=".85"/>
<circle cx="169.4" cy="189.4" r=".85"/>
<circle cx="169.4" cy="194.5" r=".85"/>
<circle cx="174.4" cy="189.4" r=".85"/>
<circle cx="174.4" cy="194.5" r=".85"/>
<circle cx="179.5" cy="194.5" r=".84"/>
<circle cx="179.5" cy="189.4" r=".84"/>
<circle cx="184.6" cy="189.4" r=".85"/>
<circle cx="184.6" cy="194.5" r=".85"/>
<circle cx="189.7" cy="189.4" r=".85"/>
<circle cx="189.7" cy="194.5" r=".85"/>
<circle cx="194.7" cy="189.4" r=".85"/>
<circle cx="194.7" cy="194.5" r=".85"/>
<circle cx="199.8" cy="189.4" r=".85"/>
<circle cx="199.8" cy="194.5" r=".85"/>
<circle cx="210" cy="189.4" r=".85"/>
<circle cx="210" cy="194.5" r=".85"/>
<circle cx="215.1" cy="189.4" r=".85"/>
<circle cx="215.1" cy="194.5" r=".85"/>
<circle cx="220.1" cy="194.5" r=".85"/>
<circle cx="220.1" cy="189.4" r=".85"/>
<circle cx="225.2" cy="189.4" r=".85"/>
<circle cx="225.2" cy="194.5" r=".85"/>
<circle cx="230.3" cy="189.4" r=".85"/>
<circle cx="230.3" cy="194.5" r=".85"/>
<circle cx="235.4" cy="189.4" r=".85"/>
<circle cx="235.4" cy="194.5" r=".85"/>
<circle cx="240.5" cy="189.4" r=".85"/>
<circle cx="240.5" cy="194.5" r=".85"/>
<circle cx="245.5" cy="194.5" r=".85"/>
<circle cx="245.5" cy="189.4" r=".85"/>
<circle cx="250.6" cy="189.4" r=".85"/>
<circle cx="250.6" cy="194.5" r=".85"/>
<circle cx="255.7" cy="189.4" r=".85"/>
<circle cx="255.7" cy="194.5" r=".85"/>
<circle cx="260.8" cy="189.4" r=".85"/>
<circle cx="260.8" cy="194.5" r=".85"/>
</g>
<path d="M195.4 55.3h66.9M195.4 55.3h-6.5M228.9 41.7v36.3M228.9 41.7v-9.1M262.3 55.3h10.8M97.3 126.6v-93.4M97.3 126.6v4" fill="none" stroke="#000" stroke-width=".2" stroke-dasharray="1.7 1.1" stroke-linecap="butt"/>
<path d="M320.1 44.8v-10.5M320.1 44.8v96.5M320.1 141.3v10.6M204.9 170.4v27M204.9 170.4v-8.7M146.1 183.9h117.6M146.1 183.9h-12M204.9 197.4v8.7M263.7 183.9h12" fill="none" stroke="#000" stroke-width=".2" stroke-dasharray="2.8 1.1 .7 1.1" stroke-linecap="butt"/>
<g font-size="5.1">
<text x="193" y="91.3">TOP FLANGE PLAN</text>
<text x="73.7" y="154.7">ELEVATION</text>
<text x="292.1" y="166.4">SECTION A-A</text>
<text x="165.5" y="219.5">BOTTOM FLANGE PLAN</text>
</g>
<text font-size="4.2" x="72.3" y="162.9">FIELD SPLICE</text>
<text font-size="3.7" x="12.7" y="269.5">[Academic use only]</text>
<g font-size="3.4">
<text x="95.5" y="21.9">A</text>
<text x="95.5" y="144.2">A</text>
</g>
<g font-size="2.5">
<text x="34.3" y="198.4">NOTES</text>
<text x="374.8" y="220">BRIDGING THE GAP</text>
<text x="379.3" y="226.1">ENGINEERING</text>
</g>
<g font-size="1.7">
<text x="227" y="29.6">6in</text>
<text x="61.1" y="45.2" transform="rotate(-90 61.1 45.2)">2i</text>
<text x="61.1" y="43.4" transform="rotate(-90 61.1 43.4)">n</text>
<text x="126.9" y="108.5">1.75in</text>
<text x="63.8" y="114.2">3in</text>
<text x="164.4" y="167.1">10 SPA @3&quot; = 2' - 6&quot;</text>
<text x="224" y="167.1">10 SPA @3&quot; = 2' - 6&quot;</text>
<text x="116" y="184.7">GIRDER</text>
<text x="27.1" y="206.3">1. ALL STEEL FOR SPLICE PLATES SHALL BE AASHTO GR50W</text>
<text x="261.8" y="205.1">BOTTOM OUTSIDE PLATE</text>
<text x="27.1" y="213.2">2. FINAL LAYOUT AND SPACING TO BE CONSIDERED IN FINAL DESIGN</text>
<text x="261.8" y="215.6">(GR50W)</text>
<text x="261.8" y="210.4">5' - 9 1/2&quot; X 16&quot; X 1&quot;</text>
<text x="27.1" y="219.6">3. ALL BOLT HOLES FOR 7/8&quot; DIA BOLTS SHALL BE 15/16&quot;</text>
<text x="27.1" y="224.7">4. ALL BOLTS TO BE USED SHALL BE AASHTO M164 TYPE 3 BOLTS, 7/8&quot; DIA</text>
<text x="345.8" y="233.7">BRYCE CREEK BRIDGE</text>
<text x="350.7" y="238.2">BEGLEY ROAD</text>
<text x="386.6" y="237.8">CONNECTION DETAIL</text>
<text x="346.6" y="243.5">CABELL COUNTY, WV</text>
<text x="347.8" y="252.3">14 MARCH 2019</text>
<text x="386" y="252.1">DIMENSIONS SHOWN</text>
<text x="346.9" y="262.3">MSA</text>
<text x="368.6" y="262.3">BGE</text>
<text x="387.5" y="262.4">NMN</text>
<text x="406.5" y="262.3">104</text>
</g>
<g font-size="1.6">
<text x="127.6" y="21.5">7/8 DIA BOLTS</text>
<text x="127.6" y="26.4">(AASHTO M164 TYPE 3)</text>
<text x="164.3" y="30.6">16&quot; X 3/4&quot; TOP FLANGE</text>
<text x="175.9" y="36.3">5 SPA @3&quot; = 1' - 3&quot;</text>
<text x="250.9" y="37">5 SPA @3&quot; = 1' - 3&quot;</text>
<text x="166.2" y="133.2">16&quot; X 1 1/4&quot; BOTTOM FLANGE</text>
<text x="46.8" y="140.7">1/4&quot; MAX B'TWN WEB PLATES</text>
<text x="159" y="142.4">7/8&quot; DIA BOLTS</text>
<text x="159" y="147.3">(AASHTO M164 TYPE 3)</text>
</g>
<g font-size="1.4">
<text x="318.1" y="31.7">6.5in</text>
<text x="286.5" y="41.3">1 3/4&quot; (TYP)</text>
<text x="341.9" y="46.2">TOP FLANGE</text>
<text x="326.5" y="50.4">3in</text>
<text x="341.9" y="50.7">16&quot; X 3/4&quot;</text>
<text x="263" y="58.3">1.75in</text>
<text x="132.4" y="66">45&quot;X 34&quot; X 1/2&quot;</text>
<text x="132.4" y="61.9">WEB PLATE (2) GR50W</text>
<text x="193.8" y="65.7" transform="rotate(-90 193.8 65.7)">.75in</text>
<text x="193.8" y="67.1" transform="rotate(-90 193.8 67.1)">1</text>
<text x="37.3" y="76.6">13 SPA @3&quot; = 3'-3&quot;</text>
<text x="162" y="76.9">TOP OUTSIDE PLATE</text>
<text x="255.1" y="72.2">3in</text>
<text x="162" y="81.2">3' - 3 1/2&quot; X 16&quot; X 1/2&quot;</text>
<text x="162" y="85.5">(GR50W)</text>
<text x="308.4" y="93.1" transform="rotate(-90 308.4 93.1)">3in</text>
<text x="337.8" y="129.4">BOTTOM INSIDE PLATE</text>
<text x="286.8" y="133.2">1 3/4&quot; (TYP)</text>
<text x="337.8" y="133.7">5' - 9 1/2&quot; X 7 1/2&quot; X 1&quot;</text>
<text x="343.6" y="143.2">BOTTOM FLANGE</text>
<text x="310.4" y="147.9">3in</text>
<text x="343.6" y="147.7">16&quot; X 1 1/4&quot;</text>
<text x="317.8" y="154.7">6.5in</text>
<text x="203" y="160.1">6in</text>
<text x="148.8" y="167.1">1.75in</text>
<text x="280.6" y="187.4" transform="rotate(-90 280.6 187.4)">16in</text>
</g>
<text font-size="1.3" x="149.9" y="201.1">3in</text>
<g font-size="1.1">
<text x="276.7" y="59.7">3' - 3 1/2&quot; X 7 1/2&quot; X 1/2&quot;</text>
<text x="276.7" y="56.4">TOP INSIDE PLATE</text>
<text x="263.7" y="169.6" transform="rotate(-90 263.7 169.6)">1.75in</text>
</g>
<g font-size=".8">
<text x="343.1" y="247.3">DATE</text>
<text x="343.4" y="258">DRAWN BY</text>
<text x="363.1" y="257.9">DESIGNED BY</text>
<text x="382.1" y="258">CHECKED BY</text>
<text x="401.6" y="258.1">SHEET</text>
</g>
</svg>
